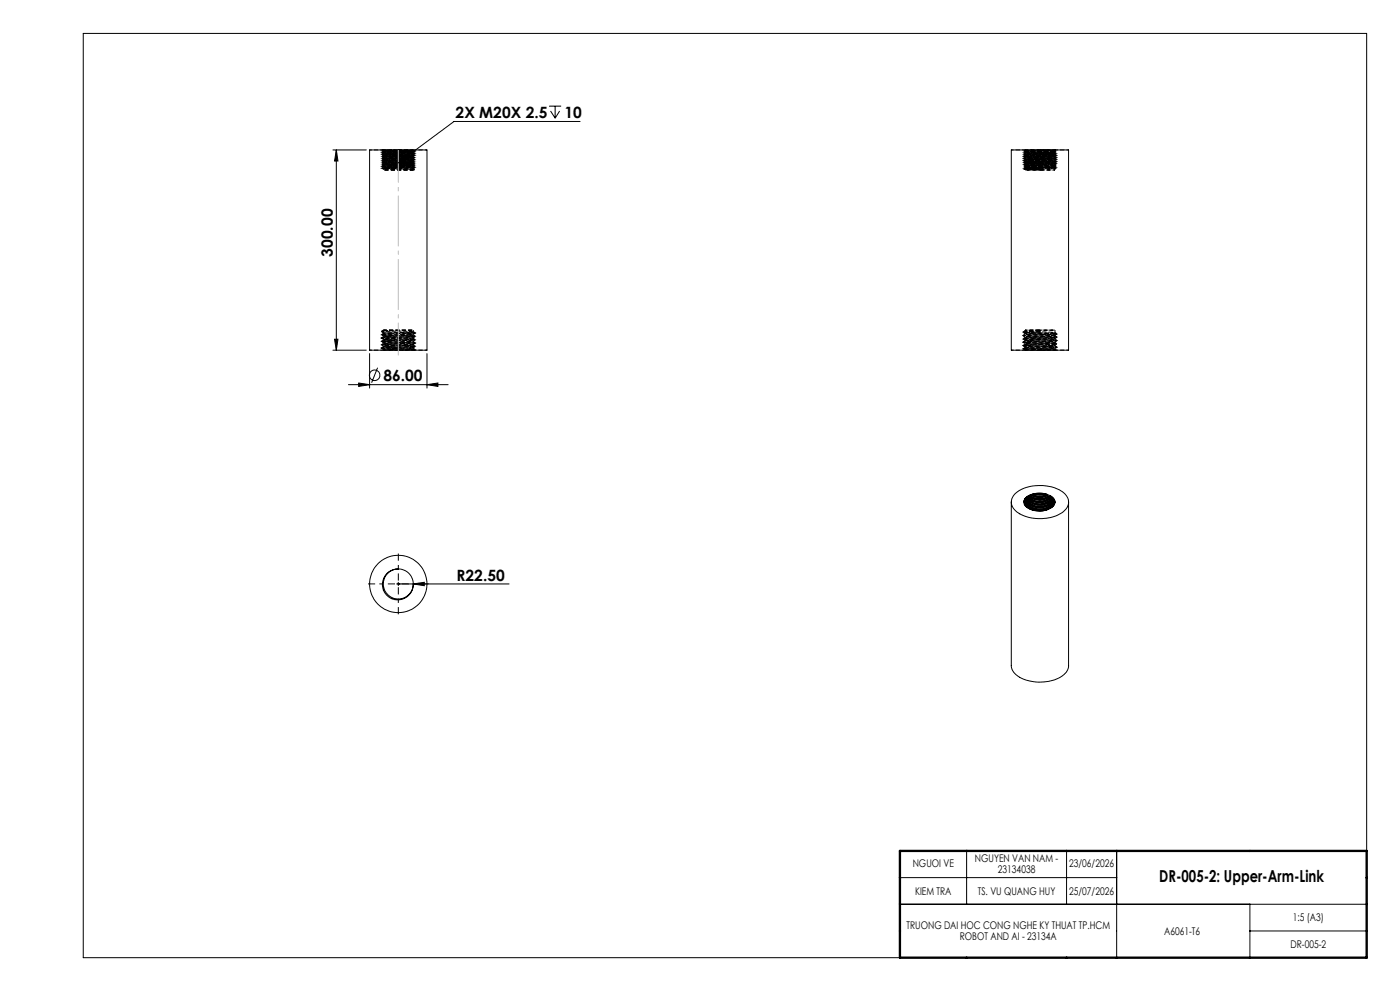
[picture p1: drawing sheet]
<svg xmlns="http://www.w3.org/2000/svg" width="420mm" height="297mm" viewBox="0 0 420 297" stroke-linecap="round" stroke-linejoin="round" font-family="sans-serif">
<path d="M128.1 44.9h-17.2M320.6 44.9h-17.2M114.5 99.3l10 .5-10 .5 10 .5-10 .5 10 .5-10 .5 10 .5-10 .5 10 .5-10 .5 10 .5-3.1 .1M128.1 104.9h-17.2M320.6 104.9h-17.2" fill="none" stroke="#000" stroke-width=".3" stroke-dasharray="1.3 .6" stroke-dashoffset=".6" stroke-linecap="butt"/>
<path d="M124.3 50.8l-9.6-.3 9.6-.3-9.6-.3 9.6-.3-9.6-.3 9.6-.3-9.6-.3 9.6-.3-9.6-.3 9.6-.3-9.6-.3 9.6-.3-9.6-.3 9.6-.3-9.6-.3 9.6-.3-9.6-.3 9.6-.3-9.6-.3 2.9-.2" fill="none" stroke="#000" stroke-width=".3" stroke-dasharray="1.3 .6" stroke-dashoffset=".7" stroke-linecap="butt"/>
<g fill="none" stroke="#000" stroke-width=".3" stroke-dasharray="1.3 .6" stroke-linecap="butt">
<path d="M114.7 49.8v.1M114.7 49.2v.1M114.7 48.6v.1M114.7 48v.1M114.7 47.4v.1M114.7 46.8v.1M114.7 46.2v.1M114.7 45.6v.1M114.7 45v.1M114.7 50.4v.1M114.7 49.9l.3 .1M114.7 49.3l.3 .1"/>
<path d="M114.7 48.7l.3 .1M114.7 48.1l.3 .1M114.7 47.5l.3 .1M114.7 46.9l.3 .1M114.7 46.3l.3 .1M114.7 45.7l.3 .1M114.7 45.1l.3 .1M114.7 50.5l.3 .1M114.7 44.9v.1M115 50.6v.3M115 50v.2M115 49.4v.2"/>
<path d="M115 48.8v.2M115 48.2v.2M115 47.6v.2M115 47v.2M115 46.4v.2M115 45.8v.2M115 45.2v.2M115 49.6l-.3 .2M115 49l-.3 .2M115 48.4l-.3 .2M115 47.8l-.3 .2M115 47.2l-.3 .2"/>
<path d="M115 46.6l-.3 .2M115 46l-.3 .2M115 45.4l-.3 .2M115 50.2l-.3 .2M119.5 44.9h-4.8h.3M123.9 49.8l.3-.2M123.9 49.2l.3-.2M123.9 48.6l.3-.2M123.9 48l.3-.2M123.9 47.4l.3-.2M123.9 46.8l.3-.2M123.9 46.2l.3-.2"/>
<path d="M123.9 45.6l.3-.2M123.9 45v-.1M123.9 50.4l.3-.2M124 50.9l.3-.1M124 50.5v.4M124 45.1v-.2M124 45.7v-.2M124 46.3v-.2M124 46.9v-.2M124 47.5v-.2M124 48.1v-.2M124 48.7v-.2"/>
<path d="M124 49.3v-.2M124 49.9v-.2M124 50.5v-.2M124.2 50.1l-.3-.2M124.2 49.5l-.3-.2M124.2 48.9l-.3-.2M124.2 48.3l-.3-.2M124.2 47.7l-.3-.2M124.2 47.1l-.3-.2M124.2 46.5l-.3-.2M124.2 45.9l-.3-.2M124.2 45.3l-.3-.2"/>
<path d="M124.2 50.7l-.3-.2M124.3 50.7l-.3-.2M124.3 50.8v-.1M124.3 50.2v-.1M124.3 49.6v-.1M124.3 49v-.1M124.3 48.4v-.1M124.3 47.8v-.1M124.3 47.2v-.1M124.3 46.6v-.1M124.3 46v-.1M124.3 45.4v-.1"/>
<path d="M307.2 49.9v.1M307.2 49.3v.1M307.2 48.7v.1M307.2 48.1v.1M307.2 47.5v.1M307.2 46.9v.1M307.2 46.3v.1M307.2 45.7v.1M307.2 45.1v.1M307.2 50.5v.1M307.2 50l.3 .2M307.2 49.4l.3 .2"/>
<path d="M307.2 48.8l.3 .2M307.2 48.2l.3 .2M307.2 47.6l.3 .2M307.2 47l.3 .2M307.2 46.4l.3 .2M307.2 45.8l.3 .2M307.2 45.2l.3 .2M307.2 50.6l.3 .2M307.5 50.8v.1M307.5 50.2v.1M307.5 49.6v.1M307.5 49v.1"/>
<path d="M307.5 48.4v.1M307.5 47.8v.1M307.5 47.2v.1M307.5 46.6v.1M307.5 46v.1M307.5 45.4v.1M307.5 49.7l-.3 .2M307.5 49.1l-.3 .2M307.5 48.5l-.3 .2M307.5 47.9l-.3 .2M307.5 47.3l-.3 .2M307.5 46.7l-.3 .2"/>
<path d="M307.5 46.1l-.3 .2M307.5 45.5l-.3 .2M307.5 44.9l-.3 .2M307.5 50.3l-.3 .2M312 50.8v-.1M312 50.8l-4.8-.2 9.6-.3-9.6-.3 9.6-.3-9.6-.3 9.6-.3-9.6-.3 9.6-.3-9.6-.3 9.6-.3-9.6-.3 9.6-.3-9.6-.3 9.6-.3-9.6-.3 9.6-.3-9.6-.3 9.6-.3-9.6-.3 9.3-.3M312 50.7v-.2M312 50.9v-.1M312 50.5v.4M316.5 44.9h.3h-4.8M316.5 49.9l.3-.2M316.5 49.3l.3-.2"/>
<path d="M316.5 48.7l.3-.2M316.5 48.1l.3-.2M316.5 47.5l.3-.2M316.5 46.9l.3-.2M316.5 46.3l.3-.2M316.5 45.7l.3-.2M316.5 45.1l.3-.2M316.5 50.5l.3-.2M316.5 45.2v-.1M316.5 45.8v-.1M316.5 46.4v-.1M316.5 47v-.1"/>
<path d="M316.5 47.6v-.1M316.5 48.2v-.1M316.5 48.8v-.1M316.5 49.4v-.1M316.5 50v-.1M316.5 50.9v-.4M316.8 49.6l-.3-.2M316.8 49l-.3-.2M316.8 48.4l-.3-.2M316.8 47.8l-.3-.2M316.8 47.2l-.3-.2M316.8 46.6l-.3-.2"/>
<path d="M316.8 46l-.3-.2M316.8 45.4l-.3-.2M316.8 50.2l-.3-.2M316.8 49.7v-.1M316.8 49.1v-.1M316.8 48.5v-.1M316.8 47.9v-.1M316.8 47.3v-.1M316.8 46.7v-.1M316.8 46.1v-.1M316.8 45.5v-.1M316.8 50.3v-.1"/>
<path d="M114.5 99.4l.5 .3M114.5 99.3v.1M114.6 99.4l.5 .3M115 98.9l-.5 .4M115 99.7v.2M115.1 99.9l-.5 .3M124 99.4v-.5M124.5 99.7l-.5-.3M124.5 99.9v-.1M307 99.5v.1M307 99.6l.5 .3M307.5 99.9v.3"/>
<path d="M307.5 98.9v.3M307.5 99.2l-.5 .3M312 98.9v.4M312 99.3v.1M312 99.4v.3M317 100l-.5-.3M114.5 100.3v.1M114.5 101.3v.1M114.5 102.3v.1M114.5 103.3v.1M114.5 104.3v.1M114.6 100.4l.5 .3"/>
<path d="M114.6 101.4l.5 .3M114.6 102.4l.5 .3M114.6 103.4l.5 .3M114.6 104.4l.5 .3M115 104.7v.2M115 103.7v.2M115 102.7v.2M115 101.7v.2M115 100.7v.2M115.1 100.9l-.5 .3M115.1 101.9l-.5 .3M115.1 102.9l-.5 .3"/>
<path d="M115.1 103.9l-.5 .3M124 101.2l.5-.3M124 102.2l.5-.3M124 103.2l.5-.3M124 104.2l.5-.3M124 100.2l.5-.3M124 100.4v-.2M124 101.4v-.2M124 102.4v-.2M124 103.4v-.2M124 104.4v-.2M124.4 104.9h.1"/>
<path d="M124.5 100.7l-.5-.3M124.5 101.7l-.5-.3M124.5 102.7l-.5-.3M124.5 103.7l-.5-.3M124.5 104.7l-.5-.3M124.5 100.9v-.1M124.5 101.9v-.1M124.5 102.9v-.1M124.5 103.9v-.1M124.5 104.9v-.1M307 100.5v.1M307 101.5v.1"/>
<path d="M307 102.5v.1M307 103.5v.1M307 104.5v.1M307 100.6l.5 .3M307 101.6l.5 .3M307 102.6l.5 .3M307 103.6l.5 .3M307 104.6l.5 .3M307.5 103.9v.3M307.5 102.9v.3M307.5 101.9v.3M307.5 100.9v.3"/>
<path d="M307.5 100.2l-.5 .3M307.5 101.2l-.5 .3M307.5 102.2l-.5 .3M307.5 103.2l-.5 .3M307.5 104.2l-.5 .3M316.5 101.4l.5-.3M316.5 102.4l.5-.3M316.5 103.4l.5-.3M316.5 104.4l.5-.3M316.5 100.4l.5-.3M316.5 100.7v-.3M316.5 101.7v-.3"/>
<path d="M316.5 102.7v-.3M316.5 103.7v-.3M316.5 104.7v-.3M316.9 104.9l-.4-.2M317 101l-.5-.3M317 102l-.5-.3M317 103l-.5-.3M317 104l-.5-.3M317 101.1v-.1M317 102.1v-.1M317 103.1v-.1M317 104.1v-.1"/>
<path d="M317 100.1v-.1"/>
</g>
<path d="M124 50.9l-9-.3 9-.3-9-.3 9-.3-9-.3 9-.3-9-.3 9-.3-9-.3 9-.3-8.9-.2 8.9-.4-8.9-.2 8.9-.4-8.9-.3 8.9-.3-9-.3 9-.3-9-.3 9-.3M124.3 50.7l-9.6-.3 9.6-.3-9.6-.3 9.6-.3-9.6-.3 9.6-.3-9.6-.3 9.6-.3-9.6-.3 9.6-.3-9.6-.3 9.6-.3-9.6-.3 9.6-.3-9.6-.3 9.6-.3-9.6-.3 9.6-.3-9.6-.3 .3-.1M312 50.9l-4.5-.1 9-.3-9-.3 9-.3-9-.3 9-.3-9-.3 9-.3-9-.3 9-.3-9-.3 9-.3-9-.3 9-.3-9-.3 9-.3-9-.3 9-.3-9-.3 9-.3-4.5-.2M114.5 99.4l10 .5-10 .5 10 .5-10 .5 10 .5-10 .5 10 .5-10 .5 10 .5-10 .5 10 .5h-.3" fill="none" stroke="#000" stroke-width=".3" stroke-dasharray="1.3 .6" stroke-dashoffset=".1" stroke-linecap="butt"/>
<path d="M115 44.9h2.6M117.6 44.9h6.4M124 44.9h-4.5M307.5 44.9h6.3M312 44.9h-4.5M313.8 44.9h2.7M312 99.4l-5 .2 10 .5-10 .5 10 .5-10 .5 10 .5-10 .5 10 .5-10 .5 10 .5-10 .5 6.9 .3M115 104.9h6.4M119.5 104.9h-4.5M307.5 104.9h4.5M313.9 104.9h-6.4" fill="none" stroke="#000" stroke-width=".3" stroke-dasharray="1.3 .6" stroke-dashoffset=".3" stroke-linecap="butt"/>
<path d="M124 50.9h-9h9M124 50.5l-9-.3 9-.3-9-.3 9-.3-9-.3 9-.3-9-.3 9-.3-9-.3 9-.3-9-.3 9-.3-9-.3 9-.3-9-.3 9-.3-9-.3 9-.3-4.5-.2M312 50.5l-4.5-.2 9-.3-9-.3 9-.3-9-.3 9-.3-9-.3 9-.3-9-.3 9-.3-9-.3 9-.3-9-.3 9-.3-9-.3 9-.3-9-.3 9-.3-9-.3M312.4 50.9h-4.9h9h-4.1M115 98.9h9h-9M311.6 98.9h4.9h-9h4.1M121.4 104.9h2.8M316.7 104.9h-2.8" fill="none" stroke="#000" stroke-width=".3" stroke-dasharray="1.3 .6" stroke-dashoffset=".2" stroke-linecap="butt"/>
<path d="M115 99.7l9 .5-9 .5 9 .5-9 .5 9 .5-9 .5 9 .5-9 .5 9 .5-9 .5 4.5 .2M312 99.3l-5 .2 10 .5-10 .5 10 .5-10 .5 10 .5-10 .5 10 .5-10 .5 10 .5-10 .5 9.7 .4M312 99.7l-4.5 .2 9 .5-9 .5 9 .5-9 .5 9 .5-9 .5 9 .5-9 .5 9 .5-9 .5M124.2 104.9h.2h-4.9M312 104.9h4.9h-.2" fill="none" stroke="#000" stroke-width=".3" stroke-dasharray="1.3 .6" stroke-dashoffset="-.1" stroke-linecap="butt"/>
<path d="M115 98.9l9 .5-9 .5 9 .5-9 .5 8.9 .5-8.9 .5 8.9 .5-8.9 .5 8.9 .6-8.9 .4 9 .5-9 .5M312 98.9l-4.5 .3 9 .5-9 .5 9 .5-9 .5 9 .5-9 .5 9 .5-9 .5 9 .5-9 .5 9 .5-4.5 .2" fill="none" stroke="#000" stroke-width=".3" stroke-dasharray="1.3 .6" stroke-dashoffset="-.2" stroke-linecap="butt"/>
<path d="M124 50.9h.1M115 98.9h.1" fill="none" stroke="#000" stroke-width=".3" stroke-dasharray="1.3 .6"/>
<path d="M312 50.7l-4.8-.2 9.6-.3-9.6-.3 9.6-.3-9.6-.3 9.6-.3-9.6-.3 9.6-.3-9.6-.3 9.6-.3-9.6-.3 9.6-.3-9.6-.3 9.6-.3-9.6-.3 9.6-.3-9.6-.3 9.6-.3-9.6-.3 6.6-.2M115 99.7v-.8M312 99.7v-.8M316.5 99.7v-.8" fill="none" stroke="#000" stroke-width=".3" stroke-dasharray="1.3 .6" stroke-dashoffset=".4" stroke-linecap="butt"/>
<g fill="none" stroke="#000" stroke-width=".3">
<path d="M25 10h385v277h-385zM164.7 31.8h3.6M165.2 33.3l1.3 2.1M166.5 31.8v3.6M167.9 33.3l-1.4 2.1M174 36.4h-37.8l-16.8 12.5M99.9 44.9h10M100.9 44.9l.5 3.4h-1zM100.9 44.9v60M110.9 44.9h17.2v60h-17.2zM119.4 48.9l2.4-2.4 .6 .8zM303.4 44.9h17.2v60h-17.2z"/>
<path d="M99.9 104.9h10M100.4 101.7h1l-.5 3.2zM104.5 115.3h29.9M107.6 114.8l3.3 .5-3.3 .5zM110.9 106v10.3M113.3 110.2l-1.8 4.5M128.1 115.3l3.3-.5v1zM128.1 106v10.3M303.4 150.5v49a5.6 5.6 0 0 0 5 4.5 12.1 12.1 0 0 0 11.2-2.2l.7-1 .3-1.1v-49.2M304.5 148a12.7 12.7 0 0 1 13.4-1.2 3.7 3.7 0 0 1 2 5.6 11.4 11.4 0 0 1-10.9 2.7l-.6-.1a6.1 6.1 0 0 1-5-4.2 3.5 3.5 0 0 1 1.1-2.8zM307.5 150.8a3.1 3.1 0 0 1 3.1-2.4 5 5 0 0 1 5.8 2.3 4.2 4.2 0 0 0-4.4-2.5 4.6 4.6 0 0 0-4.4 2 2.49 2.49 0 0 0 2.4 2.7l2.7 .2 1.8-.5a7.5 7.5 0 0 0-5.3 0M307.5 150.9a4 4 0 0 1 4.5-2.2 4.8 4.8 0 0 1 4.4 2.2"/>
<path d="M307.5 151a5 5 0 0 1 5.9-2.1l1.8 .7 .8 .7 .4 .7M307.6 151.2a5 5 0 0 1 5.8-1.9l1.8 .7 1.1 1.2M307.6 151.2a5 5 0 0 1 5.8-1.8l1.8 .7 1.1 1.1M307.7 151.4a5.8 5.8 0 0 1 6.9-1.2l1 .6 .6 .6M307.7 151.4a6.1 6.1 0 0 1 7.5-.8l.9 .9M307.8 149.1a6.3 6.3 0 0 1 8.5 .7 2.1 2.1 0 0 1-1.5 2.7 6.3 6.3 0 0 1-7.5-1.3 1.88 1.88 0 0 1 .5-2.1zM307.9 151.6a6.3 6.3 0 0 1 8.1 0M307.9 151.7a6.3 6.3 0 0 1 8 0M308.1 151.9a6.5 6.5 0 0 1 7.6 0M308.3 152.1a6.9 6.9 0 0 1 7.1 0M308.4 152.2a6.7 6.7 0 0 1 6.9 0M308.7 152.4a6.9 6.9 0 0 1 6.3 0"/>
<path d="M308.8 152.4a7 7 0 0 1 6.1 0M309.3 152.7a7.5 7.5 0 0 1 5.1 0M309.9 152.9l2.1-.3 1.8 .3M313.5 152.9l-2.1-.1-1.1 .2M314.1 148.2a6.5 6.5 0 0 0-6.7 1.5l-.2 .8M315.2 148.6l1.1 1.1 .2 .8M119 175h33.7M119.5 174.5v1M119.5 170.5a4.5 4.5 0 0 0-4.5 4.5 4.5 4.5 0 0 0 4.5 4.5 4.5 4.5 0 0 0 4.5-4.5M119.5 170.5a4.6 4.6 0 0 0-4.8 4.6 4.6 4.6 0 0 0 4.7 4.7 4.6 4.6 0 0 0 4.6-4.8M119.5 170.5a4.4 4.4 0 0 1 4.5 4.5M124 175l3.3-.5v1z"/>
<path d="M290 255v16M320 255v16M335 255v32M270 263h65M270 271h140M375 271v16M375 279h35"/>
<circle cx="112.4" cy="112.5" r="1.58"/>
<circle cx="119.5" cy="175" r="8.6"/>
</g>
<path d="M118.5 175h-8.1M119.5 174v-8.1M119.5 176v8.1M120.5 175h8.1" fill="none" stroke="#000" stroke-width=".3" stroke-dasharray="15.2 1.3 1.3 1.3" stroke-dashoffset="13.1" stroke-linecap="butt"/>
<path d="M119.5 44.9v61.6" fill="none" stroke="#c0c0c0" stroke-width=".3" stroke-dasharray="15.2 1.3 1.3 1.3" stroke-dashoffset="5.4" stroke-linecap="butt"/>
<path d="M270 255h140v32h-140z" fill="none" stroke="#000" stroke-width=".7"/>
<g fill="#000">
<path d="M119.4 48.9l2.4-2.4 .6 .8zM124 175l3.3-.5v1z"/>
<path d="M100.4 101.7h1l-.5 3.2zM100.9 44.9l.5 3.4h-1z"/>
<path d="M128.1 115.3l3.3-.5v1zM107.6 114.8l3.3 .5-3.3 .5z"/>
</g>
<text font-size="4.9" x="347.8" y="264.4">DR-005-2: Upper-Arm-Link</text>
<g font-size="4.7">
<text x="136.7" y="35.3">2X M20X 2.5</text>
<text x="169.3" y="35.3">10</text>
<text x="99.9" y="76.9" transform="rotate(-90 99.9 76.9)">300.00</text>
<text x="115" y="114.2">86.00</text>
<text x="137" y="174">R22.50</text>
</g>
<g font-size="3.2">
<text x="273.8" y="259.9">NGUOI VE</text>
<text x="292.5" y="258.3">NGUYEN VAN NAM -</text>
<text x="299.4" y="261.7">23134038</text>
<text x="320.8" y="259.9">23/06/2026</text>
<text x="274.5" y="268.1">KIEM TRA</text>
<text x="293.4" y="268.1">TS. VU QUANG HUY</text>
<text x="320.8" y="268.1">25/07/2026</text>
<text x="272" y="278.5">TRUONG DAI HOC CONG NGHE KY THUAT TP.HCM</text>
<text x="288" y="281.8">ROBOT AND AI - 23134A</text>
<text x="349.2" y="280.1">A6061-T6</text>
<text x="387.8" y="276.1">1:5 (A3)</text>
<text x="387.1" y="284.1">DR-005-2</text>
</g>
</svg>
